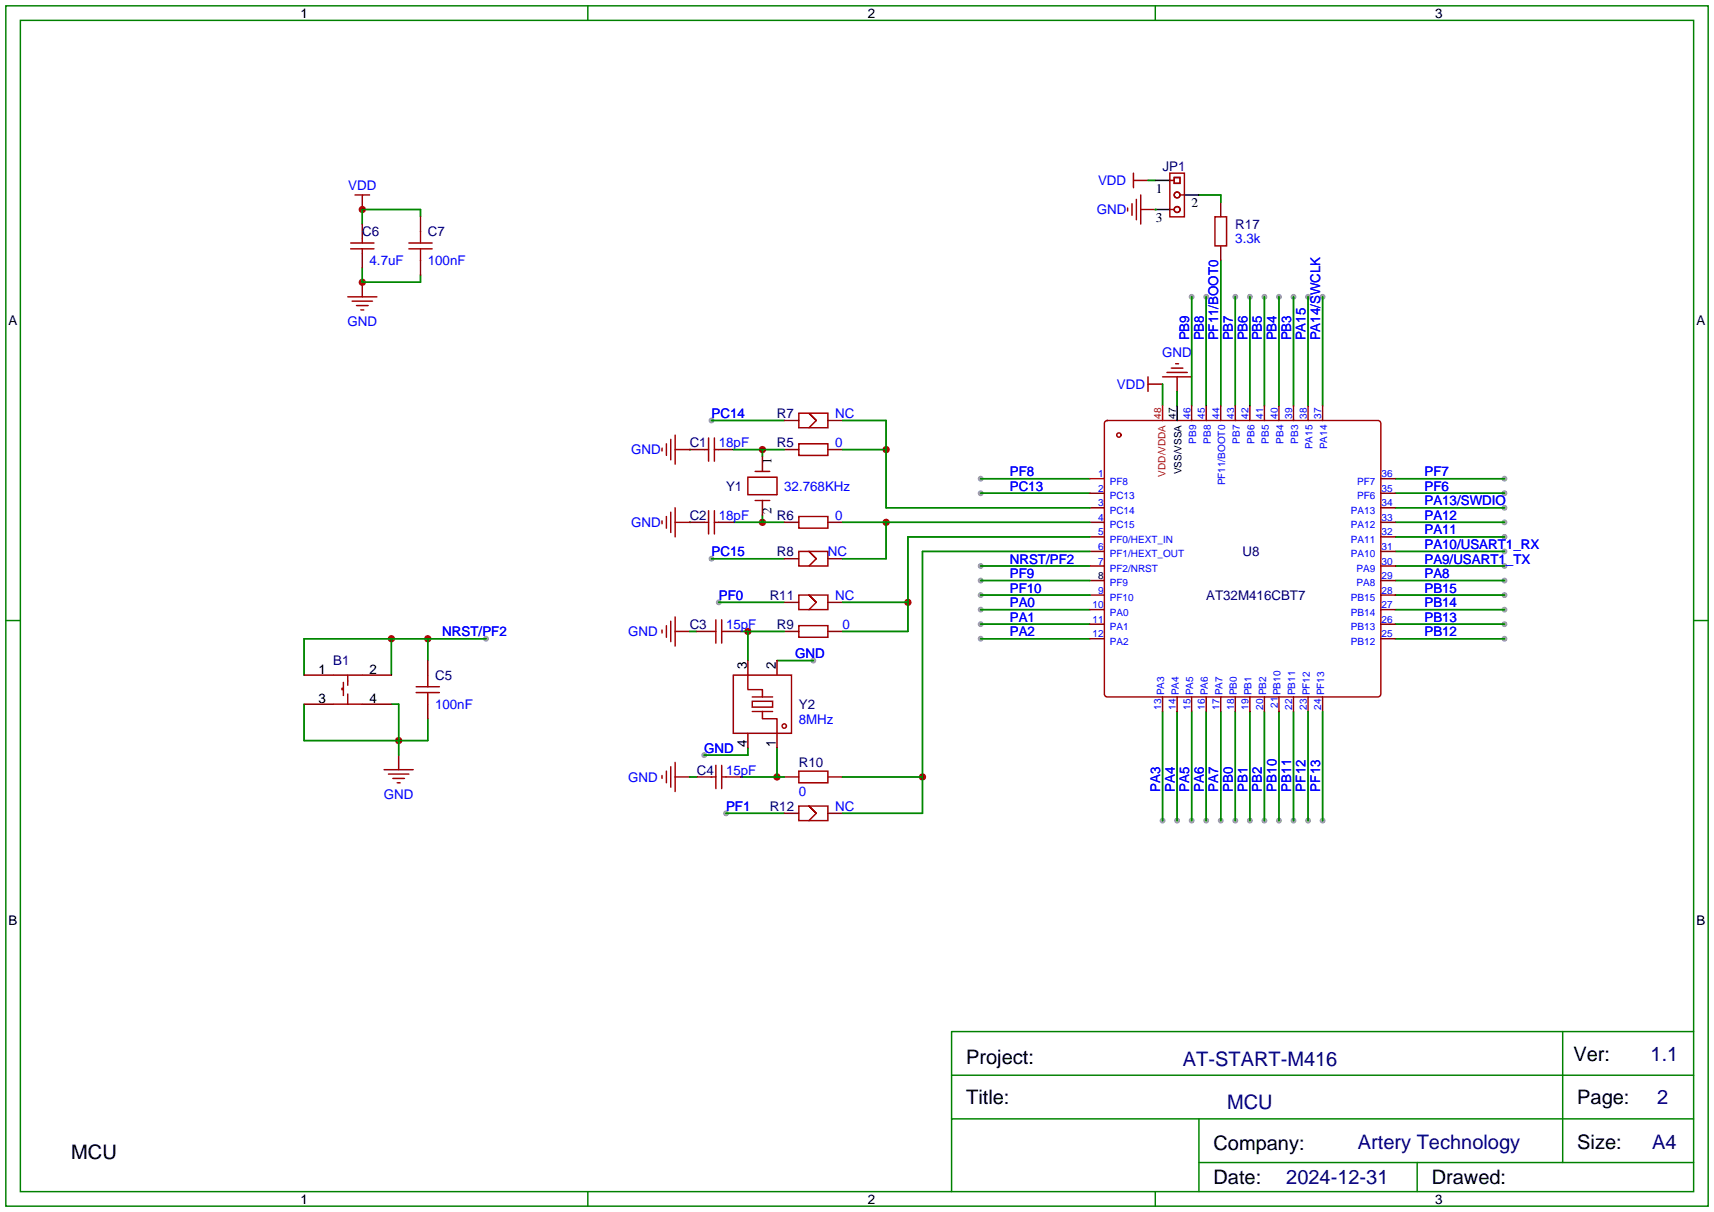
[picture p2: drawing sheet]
<svg xmlns="http://www.w3.org/2000/svg" width="299mm" height="212mm" viewBox="0 0 299 212" stroke-linecap="round" stroke-linejoin="round" font-family="sans-serif">
<g fill="#999">
<circle cx="171.2" cy="86.1" r=".51"/>
<circle cx="171.2" cy="98.8" r=".51"/>
<circle cx="171.2" cy="106.4" r=".51"/>
<circle cx="171.2" cy="111.5" r=".51"/>
<circle cx="171.2" cy="109" r=".51"/>
<circle cx="262.6" cy="86.1" r=".51"/>
<circle cx="262.6" cy="88.6" r=".51"/>
<circle cx="262.6" cy="98.8" r=".51"/>
<circle cx="262.6" cy="106.4" r=".51"/>
<circle cx="262.6" cy="83.6" r=".51"/>
<circle cx="262.6" cy="101.3" r=".51"/>
<circle cx="262.6" cy="111.5" r=".51"/>
<circle cx="262.6" cy="103.9" r=".51"/>
<circle cx="262.6" cy="109" r=".51"/>
<circle cx="262.6" cy="96.3" r=".51"/>
<circle cx="215.6" cy="143.3" r=".51"/>
<circle cx="205.5" cy="143.3" r=".51"/>
<circle cx="202.9" cy="143.3" r=".51"/>
<circle cx="210.6" cy="143.3" r=".51"/>
<circle cx="218.2" cy="143.3" r=".51"/>
<circle cx="208" cy="143.3" r=".51"/>
<circle cx="213.1" cy="143.3" r=".51"/>
<circle cx="215.6" cy="51.8" r=".51"/>
<circle cx="225.8" cy="51.8" r=".51"/>
<circle cx="220.7" cy="51.8" r=".51"/>
<circle cx="228.3" cy="51.8" r=".51"/>
<circle cx="208" cy="51.8" r=".51"/>
<circle cx="218.2" cy="51.8" r=".51"/>
<circle cx="223.3" cy="51.8" r=".51"/>
<circle cx="230.9" cy="51.8" r=".51"/>
<circle cx="210.6" cy="51.8" r=".51"/>
<circle cx="84.8" cy="111.5" r=".51"/>
<circle cx="124.2" cy="73.4" r=".51"/>
<circle cx="124.2" cy="97.5" r=".51"/>
<circle cx="220.7" cy="143.3" r=".51"/>
<circle cx="223.3" cy="143.3" r=".51"/>
<circle cx="225.8" cy="143.3" r=".51"/>
<circle cx="125.5" cy="105.2" r=".51"/>
<circle cx="126.7" cy="142" r=".51"/>
<circle cx="262.6" cy="93.7" r=".51"/>
<circle cx="262.6" cy="91.2" r=".51"/>
<circle cx="171.2" cy="83.6" r=".51"/>
<circle cx="171.2" cy="101.3" r=".51"/>
<circle cx="171.2" cy="103.9" r=".51"/>
<circle cx="228.3" cy="143.3" r=".51"/>
<circle cx="230.9" cy="143.3" r=".51"/>
<circle cx="142" cy="115.3" r=".51"/>
<circle cx="122.9" cy="131.8" r=".51"/>
</g>
<g fill="none" stroke="#a10000" stroke-width=".25">
<path d="M62 34h2.5M63.2 34v2.6M197.9 31.5h2.5M197.9 30.2v2.6M60.7 51.8h5.1M61.5 52.6h3.5M62.2 53.3h2.1M63 54.1h.5M63.2 49.3v2.5M115.6 78.2v.5M116.3 77.5v2M117.1 76.7v3.6"/>
<path d="M117.9 78.5h2.5M117.9 75.9v5.1M200.4 67.1h2.5M200.4 65.8v2.5M202.9 65.8h5.1M203.7 65h3.6M204.5 64.3h2M205.2 63.5h.5M205.5 65.8v2.5M115.6 90.9v.5M116.3 90.2v2M117.1 89.4v3.6"/>
<path d="M117.9 88.6v5.1M117.9 91.2h2.5M115.6 110v.5M116.3 109.2v2.1M117.1 108.5v3.5M117.9 107.7v5.1M117.9 110.2h2.5M67.1 134.4h5M67.8 135.1h3.6M68.6 135.9h2M69.3 136.7h.5M69.6 131.8v2.6"/>
<path d="M115.6 135.4v.5M116.3 134.6v2.1M117.1 133.9v3.5M117.9 133.1v5.1M117.9 135.6h2.5"/>
</g>
<path d="M63.2 36.6h.1M200.4 31.5h.1M63.2 49.3h.1M120.4 78.5h.1M202.9 67.1h.1M205.5 68.3h.1M120.4 91.2h.1M120.4 110.2h.1M69.6 131.8h.1M120.4 135.6h.1" fill="none" stroke="#870000" stroke-width=".25"/>
<path d="M171.2 86.1h19M171.2 98.8h19" fill="none" stroke="#008700" stroke-width=".25"/>
<g fill="#c00">
<circle cx="133.1" cy="91.2" r=".63"/>
<circle cx="68.3" cy="111.5" r=".63"/>
<circle cx="74.7" cy="111.5" r=".63"/>
<circle cx="69.6" cy="129.3" r=".63"/>
<circle cx="63.2" cy="49.3" r=".63"/>
<circle cx="63.2" cy="36.6" r=".63"/>
<circle cx="158.5" cy="105.2" r=".63"/>
<circle cx="161" cy="135.6" r=".63"/>
<circle cx="133.1" cy="78.5" r=".63"/>
<circle cx="154.7" cy="78.5" r=".63"/>
<circle cx="154.7" cy="91.2" r=".63"/>
<circle cx="130.6" cy="110.2" r=".63"/>
<circle cx="135.6" cy="135.6" r=".63"/>
</g>
<g fill="none" stroke="#008700" stroke-width=".25">
<path d="M73.4 37.8v-1.2h-10.2v2.5M200.4 31.5h1.3M201.7 36.6h.1M209.3 34h3.8v1.3M63.2 46.7v2.6h10.2v-1.3M208 51.8v19.1M210.6 51.8v19.1M213.1 45.5v25.4M215.6 51.8v19.1M218.2 51.8v19.1M220.7 51.8v19.1M223.3 51.8v19.1"/>
<path d="M225.8 51.8v19.1M228.3 51.8v19.1M230.9 51.8v19.1M120.4 78.5h.1M124.2 73.4h12.7M128 78.5h8.9M133.1 78.5v1.3M147.1 73.4h7.6v15.2h35.5M147.1 78.5h7.6M202.9 67.1v3.8M205.5 68.3v2.6M120.4 91.2h.1"/>
<path d="M124.2 97.5h12.7M128 91.2h8.9M133.1 89.9v1.3M147.1 91.2h43.1M154.7 91.2v6.3h-7.6M171.2 98.8h19M171.2 83.6h19M190.2 96.3h-29.2v45.7h-13.9M190.2 93.7h-31.7v16.5h-11.4M243.6 98.8h19M243.6 86.1h19M243.6 88.6h19"/>
<path d="M243.6 83.6h19M243.6 96.3h19M243.6 91.2h19M243.6 93.7h19M68.3 111.5v6.4M74.7 111.5v3.8M84.8 111.5h-31.7v6.4M120.4 110.2h1.3M125.5 105.2h11.4M129.3 110.2h7.6M130.6 110.2v5.1M135.6 115.3h6.4"/>
<path d="M147.1 105.2h11.4M171.2 106.4h19M171.2 111.5h19M171.2 109h19M171.2 101.3h19M171.2 103.9h19M243.6 106.4h19M243.6 111.5h19M243.6 109h19M243.6 101.3h19M243.6 103.9h19M53.1 122.9v6.4h21.6v-3.8"/>
<path d="M68.3 122.9h1.3v8.9M120.4 135.6h1.3M129.3 135.6h7.6M130.6 130.6v1.2h-7.7M135.6 130.6v5M147.1 135.6h13.9M202.9 124.2v19.1M205.5 124.2v19.1M208 124.2v19.1M210.6 124.2v19.1M213.1 124.2v19.1M215.6 124.2v19.1"/>
<path d="M218.2 124.2v19.1M220.7 124.2v19.1M223.3 124.2v19.1M225.8 124.2v19.1M228.3 124.2v19.1M230.9 124.2v19.1M126.7 142h10.2"/>
</g>
<g fill="none" stroke="#008000" stroke-width=".25">
<path d="M1 1h297.2v209.6h-297.2zM3.6 3.6h292.1v204.4h-292.1zM102.6 1v2.6M201.7 1v2.6M1 108.3h2.6M295.7 108.3h2.5M209.3 195.3v12.7M272.8 180.1v22.8M295.7 195.3h-129.6v12.7M295.7 187.7h-129.6v7.6M295.7 180.1h-129.6v7.6M102.6 208v2.6"/>
<path d="M201.7 208v2.6M209.3 202.9h86.4M247.4 202.9v5.1"/>
</g>
<g fill="none" stroke="#a10000" stroke-width=".25">
<path d="M196.8 36.3v.5M197.6 35.6v2M198.4 34.8v3.6M199.1 36.6h2.6M199.1 34v5.1M204.2 30.2h2.6v7.6h-2.6zM204.2 31.5h.8M204.2 36.6h.8M205 31h1v1h-1zM206 34h.8M212.1 37.8h2v5.1h-2zM61.2 43.4h4.1"/>
<path d="M61.2 42.4h4.1M63.2 41.7v.7M63.2 43.4v.8M71.4 43.4h4M71.4 42.4h4M73.4 40.4v2M73.4 43.4v2.1M122.9 78.5h.8M123.7 76.5v4M124.7 76.5v4M124.7 78.5h.8M139.4 72.1h5.1v2.6h-5.1z"/>
<path d="M139.4 77.5h5.1v2h-5.1zM142.5 73.4l-1.3-1.3 1.3 1.3M142.5 73.4l-1.3 1.3M192.9 73.7l.4-.3 47.5 .1 .2 .4v47.5l-.5 .3-47.5-.1-.2-.4zM122.9 91.2h.8M123.7 89.2v4M124.7 89.2v4M124.7 91.2h.8M130.6 83.3h5v3.1h-5zM131.8 82.3h2.6M131.8 87.4h2.6M139.4 96.3h5.1v2.5h-5.1z"/>
<path d="M139.4 90.2h5.1v2h-5.1zM142.5 97.5l-1.3-1.2 1.3 1.2M142.5 97.5l-1.3 1.3M58.2 117.9h5M59.9 119.1v2.3M60.7 117.9v1.7M72.6 119.9h4.1M74.7 117.9v2M124.2 110.2h.8M125 108.2v4.1M126 108.2v4.1M126 110.2h.7"/>
<path d="M128 117.9h10.2v10.1h-10.2zM130.6 117.9v2.5h2.5v1.3M139.4 103.9h5.1v2.5h-5.1zM139.4 109.2h5.1v2.1h-5.1zM142.5 105.2l-1.3-1.3 1.3 1.3M142.5 105.2l-1.3 1.2M58.2 122.9h5M59.9 120.1h-.2v.3h.2M60.7 121.2v1.7M72.6 120.9h4.1M74.7 120.9v2M124.2 135.6h.8"/>
<path d="M125 133.6v4.1M126 133.6v4.1M126 135.6h.7M131.3 122.4h3.6v1h-3.6zM131.3 124.2h3.6M131.3 121.7h3.6M133.1 124.2v1.3h2.5v2.5M139.4 134.6h5.1v2.1h-5.1zM139.4 140.7h5.1v2.6h-5.1zM142.5 142l-1.3-1.3 1.3 1.3M142.5 142l-1.3 1.3"/>
<circle cx="205.5" cy="34" r=".51"/>
<circle cx="205.5" cy="36.6" r=".51"/>
<circle cx="195.3" cy="75.9" r=".38"/>
<circle cx="136.9" cy="126.7" r=".38"/>
</g>
<path d="M202.9 70.9v2.5M190.2 83.6h2.6" fill="none" stroke="#f00" stroke-width=".25"/>
<path d="M201.7 31.5h2.5M201.7 36.6h2.5M206.8 34h2.5M205.5 70.9v2.5" fill="none" stroke="#000" stroke-width=".25"/>
<g fill="none" stroke="#870000" stroke-width=".25">
<path d="M63.2 39.1v2.6M73.4 37.8v2.6M201.7 36.6h.1M213.1 35.3v2.5M63.2 44.2v2.5M73.4 45.5v2.5M213.1 42.9v2.6M120.4 78.5h2.5M125.5 78.5h2.5M133.1 79.8v2.5M136.9 78.5h2.5M136.9 73.4h2.5"/>
<path d="M144.5 78.5h2.6M144.5 73.4h2.6M208 70.9v2.5M210.6 70.9v2.5M213.1 70.9v2.5M215.6 70.9v2.5M218.2 70.9v2.5M220.7 70.9v2.5M223.3 70.9v2.5M225.8 70.9v2.5M228.3 70.9v2.5M230.9 70.9v2.5"/>
<path d="M120.4 91.2h2.5M125.5 91.2h2.5M133.1 87.4v2.5M136.9 91.2h2.5M136.9 97.5h2.5M144.5 91.2h2.6M144.5 97.5h2.6M190.2 88.6h2.6M190.2 91.2h2.6M190.2 93.7h2.6M190.2 96.3h2.6M190.2 98.8h2.6"/>
<path d="M190.2 86.1h2.6M241 88.6h2.6M241 91.2h2.6M241 93.7h2.6M241 96.3h2.6M241 98.8h2.6M241 86.1h2.6M241 83.6h2.6M53.1 117.9h5.1M63.2 117.9h5.1M74.7 115.3v2.6M121.7 110.2h2.5"/>
<path d="M126.7 110.2h2.6M130.6 115.3v2.6M135.6 115.3v2.6M136.9 105.2h2.5M136.9 110.2h2.5M144.5 105.2h2.6M144.5 110.2h2.6M190.2 101.3h2.6M190.2 103.9h2.6M190.2 106.4h2.6M190.2 109h2.6M190.2 111.5h2.6"/>
<path d="M241 101.3h2.6M241 103.9h2.6M241 106.4h2.6M241 109h2.6M241 111.5h2.6M53.1 122.9h5.1M63.2 122.9h5.1M74.7 122.9v2.6M121.7 135.6h2.5M126.7 135.6h2.6M130.6 128v2.6M135.6 128v2.6"/>
<path d="M136.9 135.6h2.5M144.5 135.6h2.6M202.9 121.7v2.5M205.5 121.7v2.5M208 121.7v2.5M210.6 121.7v2.5M213.1 121.7v2.5M215.6 121.7v2.5M218.2 121.7v2.5M220.7 121.7v2.5M223.3 121.7v2.5M225.8 121.7v2.5"/>
<path d="M228.3 121.7v2.5M230.9 121.7v2.5M136.9 142h2.5M144.5 142h2.6"/>
</g>
<g font-size="3.5">
<text x="168.7" y="185.8">Project:</text>
<text x="274.7" y="185.2">Ver:</text>
<text x="168.7" y="192.8">Title:</text>
<text x="275.3" y="192.8">Page:</text>
<text x="12.4" y="202.3">MCU</text>
<text x="211.8" y="200.8">Company:</text>
<text x="275.3" y="200.7">Size:</text>
<text x="211.8" y="206.8">Date:</text>
<text x="249.9" y="206.8">Drawed:</text>
</g>
<g font-size="3.5" fill="#000080">
<text x="288.1" y="185.2">1.1</text>
<text x="206.5" y="186.1">AT-START-M416</text>
<text x="214.2" y="193.5">MCU</text>
<text x="289.3" y="192.8">2</text>
<text x="237" y="200.7">Artery Technology</text>
<text x="288.4" y="200.7">A4</text>
<text x="224.5" y="206.8">2024-12-31</text>
</g>
<g font-size="2.3">
<text x="52.4" y="3.1">1</text>
<text x="151.5" y="3.1">2</text>
<text x="250.6" y="3.1">3</text>
<text x="201.8" y="33.7">1</text>
<text x="201.8" y="38.7">3</text>
<text x="208" y="36.2">2</text>
<text x="1.5" y="56.8">A</text>
<text x="296.1" y="56.8">A</text>
<text x="134.7" y="81" transform="rotate(-90 134.7 81)">1</text>
<text x="134.7" y="89.8" transform="rotate(-90 134.7 89.8)">2</text>
<text x="55.6" y="117.7">1</text>
<text x="64.5" y="117.7">2</text>
<text x="130.4" y="116.8" transform="rotate(-90 130.4 116.8)">3</text>
<text x="135.4" y="116.8" transform="rotate(-90 135.4 116.8)">2</text>
<text x="55.6" y="122.7">3</text>
<text x="64.5" y="122.7">4</text>
<text x="130.4" y="130.3" transform="rotate(-90 130.4 130.3)">4</text>
<text x="135.4" y="130.3" transform="rotate(-90 135.4 130.3)">1</text>
<text x="1.5" y="161.6">B</text>
<text x="296.1" y="161.6">B</text>
<text x="52.4" y="210.1">1</text>
<text x="151.5" y="210.1">2</text>
<text x="250.6" y="210.1">3</text>
</g>
<g font-size="2.3" fill="#000080">
<text x="202.9" y="29.8">JP1</text>
<text x="63.2" y="41.2">C6</text>
<text x="74.7" y="41.2">C7</text>
<text x="215.6" y="40">R17</text>
<text x="135.6" y="73">R7</text>
<text x="120.4" y="78.1">C1</text>
<text x="135.6" y="78.1">R5</text>
<text x="126.7" y="85.7">Y1</text>
<text x="120.4" y="90.8">C2</text>
<text x="135.6" y="90.8">R6</text>
<text x="135.6" y="97.1">R8</text>
<text x="216.9" y="97.1">U8</text>
<text x="134.4" y="104.7">R11</text>
<text x="210.6" y="104.7">AT32M416CBT7</text>
<text x="120.4" y="109.8">C3</text>
<text x="135.6" y="109.8">R9</text>
<text x="58.2" y="116.2">B1</text>
<text x="75.9" y="118.7">C5</text>
<text x="139.4" y="123.8">Y2</text>
<text x="121.7" y="135.2">C4</text>
<text x="139.4" y="133.9">R10</text>
<text x="134.4" y="141.6">R12</text>
</g>
<g font-size="2.3" fill="#00f">
<text x="60.8" y="33.1">VDD</text>
<text x="191.7" y="32.3">VDD</text>
<text x="191.5" y="37.4">GND</text>
<text x="64.5" y="46.3">4.7uF</text>
<text x="74.7" y="46.3">100nF</text>
<text x="215.6" y="42.5">3.3k</text>
<text x="60.7" y="57">GND</text>
<text x="207.6" y="59.4" transform="rotate(-90 207.6 59.4)">PB9</text>
<text x="210.1" y="59.4" transform="rotate(-90 210.1 59.4)">PB8</text>
<text x="212.7" y="59.4" transform="rotate(-90 212.7 59.4)">PF11/BOOT0</text>
<text x="215.2" y="59.4" transform="rotate(-90 215.2 59.4)">PB7</text>
<text x="217.8" y="59.4" transform="rotate(-90 217.8 59.4)">PB6</text>
<text x="220.3" y="59.4" transform="rotate(-90 220.3 59.4)">PB5</text>
<text x="222.8" y="59.4" transform="rotate(-90 222.8 59.4)">PB4</text>
<text x="225.4" y="59.4" transform="rotate(-90 225.4 59.4)">PB3</text>
<text x="227.9" y="59.4" transform="rotate(-90 227.9 59.4)">PA15</text>
<text x="230.5" y="59.4" transform="rotate(-90 230.5 59.4)">PA14/SWCLK</text>
<text x="202.9" y="62.3">GND</text>
<text x="195" y="67.9">VDD</text>
<text x="124.2" y="73">PC14</text>
<text x="145.8" y="73">NC</text>
<text x="110.2" y="79.3">GND</text>
<text x="125.5" y="78.1">18pF</text>
<text x="145.8" y="78.1">0</text>
<text x="176.3" y="83.1">PF8</text>
<text x="248.7" y="83.1">PF7</text>
<text x="136.9" y="85.7">32.768KHz</text>
<text x="176.3" y="85.7">PC13</text>
<text x="248.7" y="85.7">PF6</text>
<text x="248.7" y="88.2">PA13/SWDIO</text>
<text x="110.2" y="92">GND</text>
<text x="125.5" y="90.8">18pF</text>
<text x="145.8" y="90.8">0</text>
<text x="248.7" y="95.8">PA10/USART1_RX</text>
<text x="248.7" y="93.3">PA11</text>
<text x="248.7" y="90.8">PA12</text>
<text x="124.2" y="97.1">PC15</text>
<text x="144.5" y="97.1">NC</text>
<text x="176.3" y="98.4">NRST/PF2</text>
<text x="176.3" y="100.9">PF9</text>
<text x="248.7" y="98.4">PA9/USART1_TX</text>
<text x="248.7" y="100.9">PA8</text>
<text x="125.5" y="104.7">PF0</text>
<text x="145.8" y="104.7">NC</text>
<text x="176.3" y="106">PA0</text>
<text x="176.3" y="103.5">PF10</text>
<text x="248.7" y="106">PB14</text>
<text x="248.7" y="103.5">PB15</text>
<text x="77.2" y="111.1">NRST/PF2</text>
<text x="109.6" y="111.1">GND</text>
<text x="126.7" y="109.8">15pF</text>
<text x="147.1" y="109.8">0</text>
<text x="176.3" y="111.1">PA2</text>
<text x="176.3" y="108.5">PA1</text>
<text x="248.7" y="111.1">PB12</text>
<text x="248.7" y="108.5">PB13</text>
<text x="138.8" y="114.9">GND</text>
<text x="75.9" y="123.8">100nF</text>
<text x="122.9" y="131.4">GND</text>
<text x="139.4" y="126.3">8MHz</text>
<text x="109.6" y="136.5">GND</text>
<text x="126.7" y="135.2">15pF</text>
<text x="67" y="139.5">GND</text>
<text x="126.7" y="141.6">PF1</text>
<text x="139.4" y="139">0</text>
<text x="145.8" y="141.6">NC</text>
<text x="202.5" y="138.2" transform="rotate(-90 202.5 138.2)">PA3</text>
<text x="205.1" y="138.2" transform="rotate(-90 205.1 138.2)">PA4</text>
<text x="207.6" y="138.2" transform="rotate(-90 207.6 138.2)">PA5</text>
<text x="210.1" y="138.2" transform="rotate(-90 210.1 138.2)">PA6</text>
<text x="212.7" y="138.2" transform="rotate(-90 212.7 138.2)">PA7</text>
<text x="215.2" y="138.2" transform="rotate(-90 215.2 138.2)">PB0</text>
<text x="217.8" y="138.2" transform="rotate(-90 217.8 138.2)">PB1</text>
<text x="220.3" y="138.2" transform="rotate(-90 220.3 138.2)">PB2</text>
<text x="222.8" y="138.2" transform="rotate(-90 222.8 138.2)">PB10</text>
<text x="225.4" y="138.2" transform="rotate(-90 225.4 138.2)">PB11</text>
<text x="227.9" y="138.2" transform="rotate(-90 227.9 138.2)">PF12</text>
<text x="230.5" y="138.2" transform="rotate(-90 230.5 138.2)">PF13</text>
</g>
<g font-size="1.7" fill="#f00">
<text x="202.7" y="73.2" transform="rotate(-90 202.7 73.2)">48</text>
<text x="203.5" y="83.2" transform="rotate(-90 203.5 83.2)">VDD/VDDA</text>
</g>
<g font-size="1.7">
<text x="205.3" y="73.2" transform="rotate(-90 205.3 73.2)">47</text>
<text x="206.3" y="82.8" transform="rotate(-90 206.3 82.8)">VSS/VSSA</text>
<text x="191.7" y="101.1">8</text>
</g>
<g font-size="1.7" fill="#00f">
<text x="207.8" y="73.2" transform="rotate(-90 207.8 73.2)">46</text>
<text x="208.8" y="77.5" transform="rotate(-90 208.8 77.5)">PB9</text>
<text x="210.3" y="73.2" transform="rotate(-90 210.3 73.2)">45</text>
<text x="211.4" y="77.5" transform="rotate(-90 211.4 77.5)">PB8</text>
<text x="212.9" y="73.2" transform="rotate(-90 212.9 73.2)">44</text>
<text x="215.4" y="73.2" transform="rotate(-90 215.4 73.2)">43</text>
<text x="216.4" y="77.5" transform="rotate(-90 216.4 77.5)">PB7</text>
<text x="218" y="73.2" transform="rotate(-90 218 73.2)">42</text>
<text x="219" y="77.5" transform="rotate(-90 219 77.5)">PB6</text>
<text x="220.5" y="73.2" transform="rotate(-90 220.5 73.2)">41</text>
<text x="221.5" y="77.5" transform="rotate(-90 221.5 77.5)">PB5</text>
<text x="223" y="73.2" transform="rotate(-90 223 73.2)">40</text>
<text x="224.1" y="77.5" transform="rotate(-90 224.1 77.5)">PB4</text>
<text x="225.6" y="73.2" transform="rotate(-90 225.6 73.2)">39</text>
<text x="226.6" y="77.5" transform="rotate(-90 226.6 77.5)">PB3</text>
<text x="228.1" y="73.2" transform="rotate(-90 228.1 73.2)">38</text>
<text x="230.7" y="73.2" transform="rotate(-90 230.7 73.2)">37</text>
<text x="191.7" y="83.3">1</text>
<text x="229.1" y="78.4" transform="rotate(-90 229.1 78.4)">PA15</text>
<text x="231.7" y="78.4" transform="rotate(-90 231.7 78.4)">PA14</text>
<text x="241.2" y="83.3">36</text>
<text x="191.7" y="88.4">3</text>
<text x="191.7" y="85.9">2</text>
<text x="193.7" y="89.7">PC14</text>
<text x="193.7" y="87.1">PC13</text>
<text x="193.7" y="84.6">PF8</text>
<text x="213.9" y="84.7" transform="rotate(-90 213.9 84.7)">PF11/BOOT0</text>
<text x="235.8" y="89.7">PA13</text>
<text x="236.9" y="87.1">PF6</text>
<text x="236.9" y="84.6">PF7</text>
<text x="241.2" y="88.4">34</text>
<text x="241.2" y="85.9">35</text>
<text x="191.7" y="93.5">5</text>
<text x="191.7" y="90.9">4</text>
<text x="193.7" y="94.8">PF0/HEXT_IN</text>
<text x="193.7" y="92.2">PC15</text>
<text x="235.8" y="92.2">PA12</text>
<text x="235.8" y="94.8">PA11</text>
<text x="241.2" y="90.9">33</text>
<text x="241.2" y="93.5">32</text>
<text x="191.7" y="98.6">7</text>
<text x="191.7" y="96">6</text>
<text x="193.7" y="99.8">PF2/NRST</text>
<text x="193.7" y="97.3">PF1/HEXT_OUT</text>
<text x="235.8" y="97.3">PA10</text>
<text x="236.8" y="99.8">PA9</text>
<text x="241.2" y="96">31</text>
<text x="241.2" y="98.6">30</text>
<text x="241.2" y="101.1">29</text>
<text x="190.7" y="106.2">10</text>
<text x="191.7" y="103.6">9</text>
<text x="193.7" y="107.5">PA0</text>
<text x="193.7" y="104.9">PF10</text>
<text x="193.7" y="102.4">PF9</text>
<text x="235.8" y="104.9">PB15</text>
<text x="235.8" y="107.5">PB14</text>
<text x="236.8" y="102.4">PA8</text>
<text x="241.2" y="103.6">28</text>
<text x="241.2" y="106.2">27</text>
<text x="190.7" y="111.3">12</text>
<text x="190.7" y="108.7">11</text>
<text x="193.7" y="112.5">PA2</text>
<text x="193.7" y="110">PA1</text>
<text x="235.8" y="110">PB13</text>
<text x="235.8" y="112.5">PB12</text>
<text x="241.2" y="108.7">26</text>
<text x="241.2" y="111.3">25</text>
<text x="202.7" y="123.9" transform="rotate(-90 202.7 123.9)">13</text>
<text x="203.2" y="121.4" transform="rotate(-90 203.2 121.4)">PA3</text>
<text x="205.3" y="123.9" transform="rotate(-90 205.3 123.9)">14</text>
<text x="205.8" y="121.4" transform="rotate(-90 205.8 121.4)">PA4</text>
<text x="207.8" y="123.9" transform="rotate(-90 207.8 123.9)">15</text>
<text x="208.3" y="121.4" transform="rotate(-90 208.3 121.4)">PA5</text>
<text x="210.3" y="123.9" transform="rotate(-90 210.3 123.9)">16</text>
<text x="210.9" y="121.4" transform="rotate(-90 210.9 121.4)">PA6</text>
<text x="212.9" y="123.9" transform="rotate(-90 212.9 123.9)">17</text>
<text x="213.4" y="121.4" transform="rotate(-90 213.4 121.4)">PA7</text>
<text x="215.4" y="123.9" transform="rotate(-90 215.4 123.9)">18</text>
<text x="215.9" y="121.4" transform="rotate(-90 215.9 121.4)">PB0</text>
<text x="218" y="123.9" transform="rotate(-90 218 123.9)">19</text>
<text x="218.5" y="121.4" transform="rotate(-90 218.5 121.4)">PB1</text>
<text x="220.5" y="123.9" transform="rotate(-90 220.5 123.9)">20</text>
<text x="221" y="121.4" transform="rotate(-90 221 121.4)">PB2</text>
<text x="223" y="123.6" transform="rotate(-90 223 123.6)">21</text>
<text x="223.6" y="121.4" transform="rotate(-90 223.6 121.4)">PB10</text>
<text x="225.6" y="123.9" transform="rotate(-90 225.6 123.9)">22</text>
<text x="226.1" y="121.4" transform="rotate(-90 226.1 121.4)">PB11</text>
<text x="228.1" y="123.9" transform="rotate(-90 228.1 123.9)">23</text>
<text x="228.6" y="121.4" transform="rotate(-90 228.6 121.4)">PF12</text>
<text x="230.7" y="123.9" transform="rotate(-90 230.7 123.9)">24</text>
<text x="231.2" y="121.4" transform="rotate(-90 231.2 121.4)">PF13</text>
</g>
</svg>
